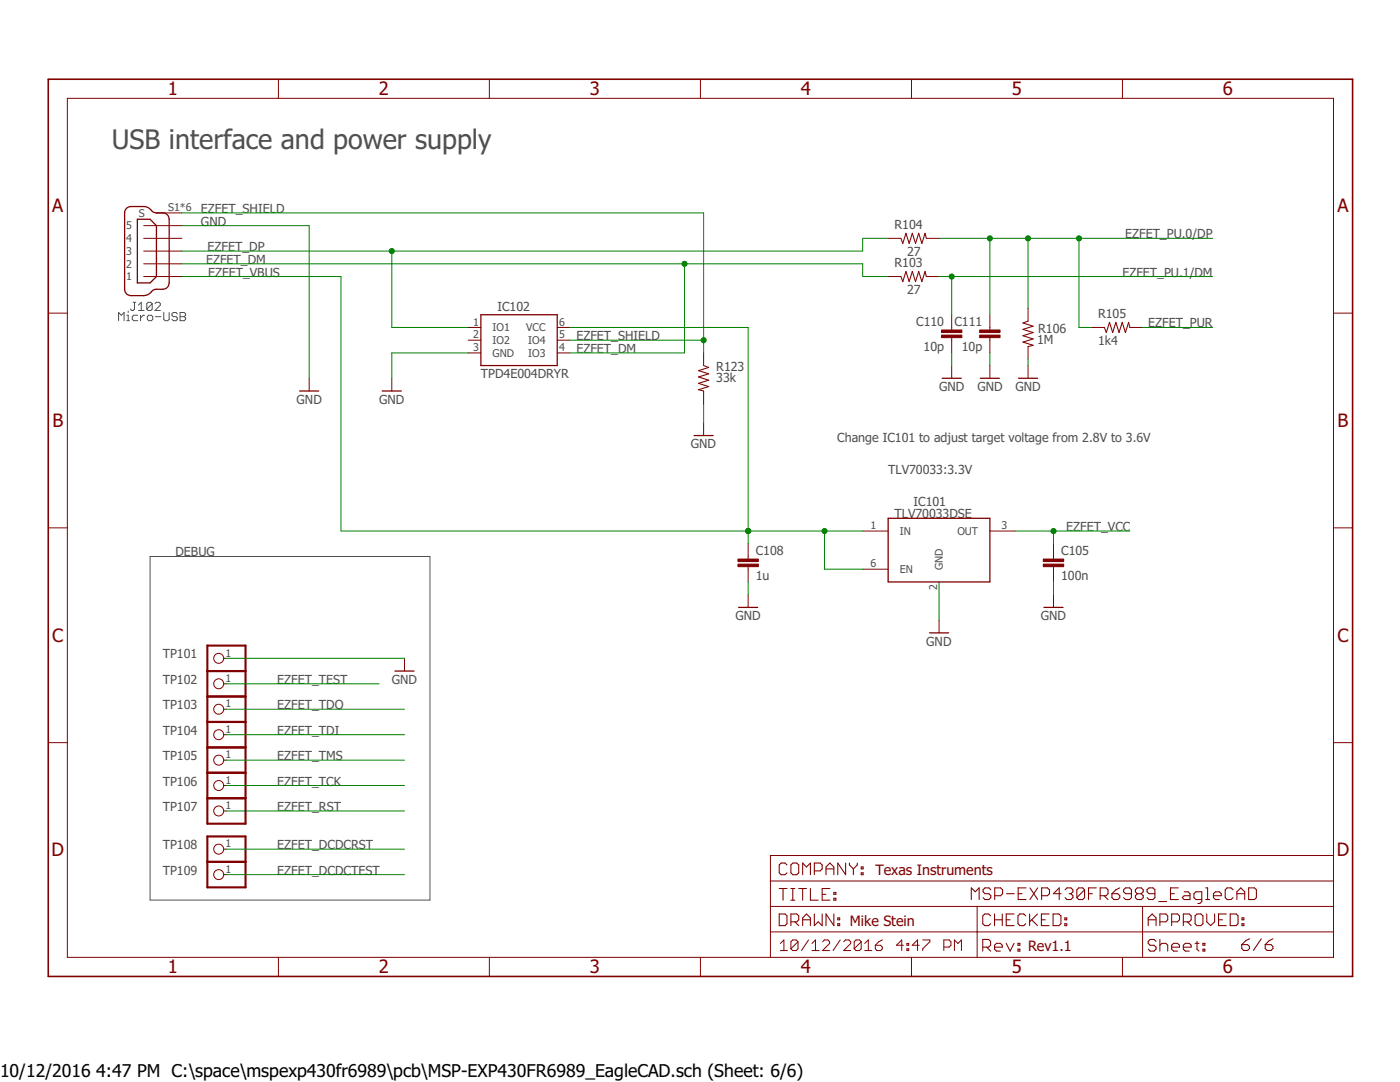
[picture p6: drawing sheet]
<svg xmlns="http://www.w3.org/2000/svg" width="279mm" height="216mm" viewBox="0 0 279 216" stroke-linecap="round" stroke-linejoin="round" font-family="sans-serif">
<g fill="none" stroke="#505050" stroke-width=".2">
<path d="M23.7 64v-1.6l.5 .5 .6-.5v1.6M25.3 62.9h.3v1.1M25.3 64h.5M25.6 62.1v.3M26.6 60.3h.5M26.8 60.3v1.4l-.2 .3h-.3l-.3-.3M27.5 62.9h-.8l-.3 .3v.5l.3 .3h.8M27.6 62h1.1M27.6 60.9l.6-.6v1.7M28 62.9v1.1M28.9 62.9h-.3l-.6 .5M29.7 62.9h.5l.3 .3v.5l-.3 .3h-.5l-.3-.3v-.5z"/>
<path d="M30.4 60.6v1.1l-.3 .3h-.5l-.3-.3M30.4 60.6l-.3-.3h-.5l-.3 .3v1.1M30.4 60.6l-1.1 1.1M30.9 60.6l.3-.3h.5l.3 .3v.3l-1.1 1.1h1.1M31 63.2h1.1M32.7 62.4v1.3l.3 .3h.5l.3-.3v-1.3M35.4 62.6l-.3-.2h-.5l-.3 .2v.3l.3 .3h.5l.3 .2v.3l-.3 .3h-.5l-.3-.3M35.9 62.4h.9l.2 .2v.3l-.2 .3 .2 .2v.3l-.2 .3h-.9zM35.9 63.2h.9M30 111h55.8v68.6h-55.8z"/>
</g>
<g fill="none" stroke="#800000" stroke-width=".2">
<path d="M13.4 19.6h252.7v171.4h-252.7zM55.6 15.8v3.8M97.7 15.8v3.8M139.8 15.8v3.8M181.9 15.8v3.8M224 15.8v3.8M28.7 55.2h7.6M28.7 47.6h7.6M28.7 52.6h7.6M28.7 50.1h7.6M28.7 45h7.6M31.2 42.5h5.1"/>
<path d="M177.2 55.2h2.6M177.2 47.6h2.6M184.9 55.2h2.5M184.9 47.6h2.5M9.6 62.5h3.8M61.7 75.5v2.5M78.2 75.5v2.5M93.4 65.3h2.6M93.4 67.9h2.6M93.4 70.4h2.6M111.2 65.3h2.5M111.2 67.9h2.5"/>
<path d="M111.2 70.4h2.5M140.4 70.4v2.5M140.4 78v2.6M189.9 62.8v3M189.9 67.4v3M189.9 72.9v2.6M197.5 62.8v3M197.5 67.4v3M197.5 72.9v2.6M205.2 61.5v2.6M205.2 69.2v2.5M205.2 72.9v2.6"/>
<path d="M217.9 65.3h2.5M225.5 65.3h2.5M266.1 62.5h3.8M140.4 84.4v2.5M9.6 105.3h3.8M149.3 108.5v3M149.3 113.1v3M149.3 118.7v2.5M172.2 106h5M172.2 113.6h5M197.5 106h5.1M210.2 108.5v3"/>
<path d="M210.2 113.1v3M210.2 118.7v2.5M266.1 105.3h3.8M44.6 136.4h.6M44.6 131.4h.6M80.7 131.4v2.5M187.4 123.7v2.6M9.6 148.2h3.8M44.6 141.5h.6M44.6 146.6h.6M44.6 151.7h.6M44.6 156.7h.6"/>
<path d="M266.1 148.2h3.8M44.6 161.8h.6M44.6 174.5h.6M44.6 169.4h.6M153.8 175.8h112.3M266.1 170.7h-112.3v20.3M55.6 191v3.8M97.7 191v3.8M139.8 191v3.8M153.8 185.9h112.3M153.8 180.9h112.3M155.7 188.3l.7-.7v2.1"/>
<path d="M155.7 189.7h1.4M159.3 187.9v1.4l-.4 .4h-.7l-.4-.4M159.3 187.9l-.4-.3h-.7l-.4 .3v1.4M159.3 187.9l-1.5 1.4M161.4 187.6l-1.4 2.1M162.1 189.7h1.4M162.1 188.3l.7-.7v2.1M164.2 187.9l.3-.3h.7l.4 .3v.4l-1.4 1.4h1.4M167.7 187.6l-1.4 2.1M168.4 187.9l.3-.3h.7l.4 .3v.4l-1.4 1.4h1.4M171.9 187.9v1.4l-.4 .4h-.7l-.3-.4M171.9 187.9l-.4-.3h-.7l-.3 .3v1.4"/>
<path d="M171.9 187.9l-1.4 1.4M172.6 189.7h1.4M172.6 188.3l.7-.7v2.1M174.7 188.6h1l.4 .4v.3l-.4 .4h-.7l-.3-.4zM176.1 187.6l-.7 .3-.7 .7M180.3 188.6h-1.4l1.1-1v2.1M181 189.3h.4v.4h-.4zM181 188.3h.4v.3h-.4zM181.9 191v3.8M183.5 188.6h-1.4l1-1v2.1M184.1 187.6h1.5v.3l-1.5 1.4v.4M188.4 189h1l.4-.4v-.7l-.4-.3h-1v2.1"/>
<path d="M190.5 189.7v-2.1l.7 .7 .7-.7v2.1M195 180.9v10.1M224 191v3.8M228 180.9v10.1"/>
<circle cx="43.6" cy="131.4" r=".99"/>
<circle cx="43.6" cy="136.4" r=".99"/>
<circle cx="43.6" cy="156.7" r=".99"/>
<circle cx="43.6" cy="151.7" r=".99"/>
<circle cx="43.6" cy="146.6" r=".99"/>
<circle cx="43.6" cy="141.5" r=".99"/>
<circle cx="43.6" cy="161.8" r=".99"/>
<circle cx="43.6" cy="169.4" r=".99"/>
<circle cx="43.6" cy="174.5" r=".99"/>
</g>
<g fill="#800000" stroke="#800000" stroke-width=".2">
<path d="M147.3 112.6h4v.5h-4z"/>
<path d="M147.3 111.5h4v.6h-4z"/>
<path d="M187.9 66.9h4.1v.5h-4.1z"/>
<path d="M187.9 65.8h4.1v.6h-4.1z"/>
<path d="M195.5 66.9h4.1v.5h-4.1z"/>
<path d="M195.5 65.8h4.1v.6h-4.1z"/>
<path d="M208.2 112.6h4.1v.5h-4.1z"/>
<path d="M208.2 111.5h4.1v.6h-4.1z"/>
</g>
<g fill="none" stroke="#800000" stroke-width=".25">
<path d="M25.1 41.7l.8-.5h3.1l.7 .3 .7 .7a2.59 2.59 0 0 0 2.1 .3l.5 .1 .5 .3 .3 .9v12.7l-.2 .5-.3 .4a2.64 2.64 0 0 1-2.1 .3l-.6 .1-1.2 1.1-.7 .1-2.8-.1-.6-.2-.4-.7v-15.5zM27.4 43.8h2.6l1.2 1.2v10.2l-1.2 1.3h-2.6zM59.8 78h3.8M76.3 78h3.8M96 62.8h15.2v10.1h-15.2zM188 75.5h3.8M195.6 75.5h3.9M203.3 75.5h3.8M138.5 86.9h3.8M177.2 103.4h20.3v12.7h-20.3zM78.8 133.9h3.8M147.4 121.2h3.8"/>
<path d="M185.5 126.3h3.8M208.3 121.2h3.9"/>
</g>
<g fill="none" stroke="#800000" stroke-width=".21">
<path d="M179.8 55.2l.4 1 .6-2 .6 2 .7-2 .6 2 .6-2 .7 2 .6-2 .3 1M179.8 47.6l.4 1 .6-2.1 .6 2.1 .7-2.1 .6 2.1 .6-2.1 .7 2.1 .6-2.1 .3 1.1M140.4 72.9l1 .4-2 .7 2 .6-2 .6 2 .7-2 .6 2 .6-2 .7 1 .2M205.2 64.1l-1 .4 2 .6-2 .6 2 .7-2 .6 2 .6-2 .7 2 .6-1 .3M220.4 65.3l.4 1.1 .6-2.1 .7 2.1 .6-2.1 .6 2.1 .7-2.1 .6 2.1 .6-2.1 .3 1M155.5 177.3h1.6M156.3 177.3v2.3M157.1 172.6l-.4-.4h-.8l-.4 .4v1.6l.4 .3h.8l.4-.3M157.8 177.3h.8M157.8 179.6h.8M158.2 172.2h.8l.4 .4v1.6l-.4 .3h-.8l-.4-.3v-1.6zM158.2 177.3v2.3"/>
<path d="M159.4 177.3h1.6M160.2 174.5v-2.3l.8 .8 .7-.8v2.3M160.2 177.3v2.3M161.7 177.3v2.3h1.6M162.5 173.8h1.2l.4-.4v-.8l-.4-.4h-1.2v2.3M164.1 178.5h.7M164.8 174.5v-1.5l.8-.8 .8 .8v1.5M164.8 173.4h1.6M165.6 177.3h-1.5v2.3h1.5M166.4 178.1h.4v.4h-.4zM166.4 179.2h.4v.4h-.4zM168.8 172.2v2.3l-1.6-2.3v2.3"/>
<path d="M169.5 172.2v.4l.8 .8M170.3 173.4v1.1M171.1 172.2v.4l-.8 .8M171.9 174.2h.4v.3h-.4zM171.9 173h.4v.4h-.4zM193.8 179.5v-2.3l.8 .7 .8-.7v2.3M197.7 177.5l-.3-.3h-.8l-.4 .3v.4l.4 .4h.8l.3 .4v.4l-.3 .4h-.8l-.4-.4M198.5 178.7h1.2l.4-.4v-.8l-.4-.3h-1.2v2.3M200.9 178.3h1.5M203.2 178.3h.8M204.8 177.2h-1.6v2.3h1.6M205.5 177.2l1.6 2.3"/>
<path d="M207.1 177.2l-1.6 2.3M207.9 178.7h1.1l.4-.4v-.8l-.4-.3h-1.1v2.3M211.8 178.3h-1.6l1.2-1.1v2.3M212.6 177.5l.3-.3h.8l.4 .3v.4l-.4 .4M213.3 178.3h.4M213.7 178.3l.4 .4v.4l-.4 .4h-.8l-.3-.4M216.5 177.5l-.4-.3h-.8l-.4 .3v1.6M216.5 177.5v1.6l-.4 .4h-.8l-.4-.4M216.5 177.5l-1.6 1.6M217.2 178.3h.8M218.8 177.2h-1.6v2.3M219.6 178.7h1.1l.4-.4v-.8l-.4-.3h-1.1v2.3"/>
<path d="M220.3 178.7l.8 .8M221.9 178.3h1.2l.4 .4v.4l-.4 .4h-.8l-.4-.4zM223.5 177.2l-.8 .3-.8 .8M225.8 178.3h-1.2l-.4-.4v-.4l.4-.3h.8l.4 .3v1.6l-.4 .4h-.8l-.4-.4M227 178.3l-.4-.4v-.4l.4-.3h.8l.4 .3v.4l-.4 .4M227 178.3h.8M227 178.3l-.4 .4v.4l.4 .4h.8l.4-.4v-.4l-.4-.4M230.5 178.3h-1.2l-.4-.4v-.4l.4-.3h.8l.4 .3v1.6l-.4 .4h-.8l-.4-.4M231.3 179.9h1.5M233.6 178.3h.8M235.2 177.2h-1.6v2.3h1.6M236.3 177.9h.8l.4 .4v1.2h-1.2l-.4-.4 .4-.4h1.2"/>
<path d="M239.8 179.5h-1.1l-.4-.4v-.8l.4-.4h1.1v2l-.3 .4h-.4M240.6 177.2h.4v2.3M240.6 179.5h.8M242.2 178.7h1.5v-.4l-.3-.4h-.8l-.4 .4v.8l.4 .4h.8M246.1 177.5l-.4-.3h-.8l-.4 .3v1.6l.4 .4h.8l.4-.4M246.8 178.3h1.6M246.8 179.5v-1.6l.8-.7 .8 .7v1.6M249.2 177.2h1.2l.3 .3v1.6l-.3 .4h-1.2zM155.5 182.4h1.2l.4 .4v1.5l-.4 .4h-1.2zM157.8 183.9h1.2l.4-.4v-.7l-.4-.4h-1.2v2.3M158.6 183.9l.8 .8M160.2 184.7v-1.5l.8-.8 .7 .8v1.5"/>
<path d="M160.2 183.5h1.5M162.5 182.4v2.3l.8-.8 .8 .8v-2.3M166.4 182.4v2.3l-1.6-2.3v2.3M167.2 184.3h.4v.4h-.4zM167.2 183.2h.4v.3h-.4zM196.1 189h1.2l.4-.4v-.8l-.4-.3h-1.2v2.3M196.9 189l.8 .8M197.7 182.8l-.4-.4h-.8l-.4 .4v1.5l.4 .4h.8l.4-.4M198.5 189h1.5v-.4l-.4-.4h-.7l-.4 .4v.8l.4 .4h.7M198.5 182.4v2.3M198.5 183.5h1.5M200 182.4v2.3"/>
<path d="M200.8 188.2l.8 1.6 .8-1.6M200.8 183.5h.8M202.4 182.4h-1.6v2.3h1.6M203.2 188.2h.3v.4h-.3zM203.2 189.4h.3v.4h-.3zM204.7 182.8l-.4-.4h-.8l-.3 .4v1.5l.3 .4h.8l.4-.4M205.5 182.4v2.3M205.9 183.5l1.2 1.2M207.1 182.4l-1.6 1.5M207.8 183.5h.8M209.4 182.4h-1.6v2.3h1.6M210.2 182.4h1.1l.4 .4v1.5l-.4 .4h-1.1z"/>
<path d="M212.5 184.3h.4v.4h-.4zM212.5 183.2h.4v.3h-.4zM229.2 184.7v-1.5l.7-.8 .8 .8v1.5M229.2 183.5h1.5M230.7 187.8l-.4-.3h-.8l-.3 .3v.4l.3 .4h.8l.4 .4v.4l-.4 .4h-.8l-.3-.4M231.5 183.9h1.2l.3-.4v-.7l-.3-.4h-1.2v2.3M231.5 187.5v2.3M231.5 188.6l.4-.4h.8l.3 .4v1.2M233.8 189h1.6v-.4l-.4-.4h-.8l-.4 .4v.8l.4 .4h.8M233.8 183.9h1.2l.4-.4v-.7l-.4-.4h-1.2v2.3M236.2 189h1.5v-.4l-.4-.4h-.7l-.4 .4v.8l.4 .4h.7M236.2 183.9h1.1l.4-.4v-.7l-.4-.4h-1.1v2.3"/>
<path d="M236.9 183.9l.8 .8M238.5 188.2h.8M238.5 182.8l.4-.4h.8l.4 .4v1.5l-.4 .4h-.8l-.4-.4zM238.9 187.8v1.6l.4 .4M240.1 188.2h.4v.4h-.4zM240.1 189.4h.4v.4h-.4zM240.8 182.4v1.5l.8 .8 .8-.8v-1.5M243.2 183.5h.8M244.7 182.4h-1.5v2.3h1.5M245.5 182.4h1.2l.4 .4v1.5l-.4 .4h-1.2zM247.8 188.5h1.2l.4 .4v.4l-.4 .4h-.8l-.4-.4zM247.9 184.3h.3v.4h-.3z"/>
<path d="M247.9 183.2h.3v.3h-.3zM249.4 187.3l-.8 .4-.8 .8M251.7 187.3l-1.6 2.4M252.5 188.5h1.2l.3 .4v.4l-.3 .4h-.8l-.4-.4zM254 187.3l-.7 .4-.8 .8"/>
</g>
<path d="M41.4 133.9h7.6M41.4 128.8h7.6v35.6h-7.6zM41.4 139h7.6M41.4 159.3h7.6M41.4 144.1h7.6M41.4 149.1h7.6M41.4 154.2h7.6M41.4 166.9h7.6v10.2h-7.6zM41.4 172h7.6" fill="none" stroke="#800000" stroke-width=".42"/>
<path d="M9.6 15.8h260.3v179h-260.3z" fill="none" stroke="#800000" stroke-width=".32"/>
<g fill="none" stroke="#008000" stroke-width=".2">
<path d="M36.3 45h25.4v30.5M36.3 42.5h104.1v27.9M36.3 55.2h31.8v50.8h104.1M36.3 52.6h135.9v2.6h5M78.2 50.1v15.2h15.2M136.6 52.6v17.8h-22.9M177.2 47.6h-5v2.5h-135.9M187.4 55.2h54.6M187.4 47.6h54.6M189.9 55.2v7.6M197.5 47.6v15.2M205.2 47.6v13.9"/>
<path d="M215.3 47.6v17.7h2.6M93.4 70.4h-15.2v5.1M113.7 65.3h35.6v43.2M113.7 67.9h26.7M189.9 70.4v2.5M197.5 70.4v2.5M205.2 71.7v1.2M228 65.3h14M140.4 80.6v3.8M149.3 116.1v2.6M164.5 106v7.6h7.7M187.4 116.1v7.6"/>
<path d="M202.6 106h22.9M210.2 106v2.5M210.2 116.1v2.6M45.2 131.4h35.5M45.2 136.4h30.4M45.2 156.7h35.5M45.2 151.7h35.5M45.2 146.6h35.5M45.2 141.5h35.5M45.2 161.8h35.5M45.2 174.5h35.5M45.2 169.4h35.5"/>
</g>
<g fill="#008000" stroke="#008000" stroke-width=".2">
<circle cx="149.3" cy="106" r=".51"/>
<circle cx="164.5" cy="106" r=".51"/>
<circle cx="78.2" cy="50.1" r=".51"/>
<circle cx="136.6" cy="52.6" r=".51"/>
<circle cx="140.4" cy="67.9" r=".51"/>
<circle cx="197.5" cy="47.6" r=".51"/>
<circle cx="215.3" cy="47.6" r=".51"/>
<circle cx="205.2" cy="47.6" r=".51"/>
<circle cx="189.9" cy="55.2" r=".51"/>
<circle cx="210.2" cy="106" r=".51"/>
</g>
<text font-size="5.4" fill="#505050" x="22.3" y="29.8">USB interface and power supply</text>
<g font-size="3.7" fill="#800000">
<text x="33.5" y="19">1</text>
<text x="75.6" y="19">2</text>
<text x="117.7" y="19">3</text>
<text x="159.8" y="19">4</text>
<text x="202" y="19">5</text>
<text x="244.1" y="19">6</text>
<text x="10.4" y="42.3">A</text>
<text x="266.9" y="42.3">A</text>
<text x="10.5" y="85.2">B</text>
<text x="267" y="85.2">B</text>
<text x="10.4" y="128">C</text>
<text x="266.9" y="128">C</text>
<text x="10.3" y="170.9">D</text>
<text x="266.8" y="170.9">D</text>
<text x="33.5" y="194.2">1</text>
<text x="75.6" y="194.2">2</text>
<text x="117.7" y="194.2">3</text>
<text x="159.8" y="194.2">4</text>
<text x="202" y="194.2">5</text>
<text x="244.1" y="194.2">6</text>
</g>
<g font-size="3.5">
<text x="0" y="214.9">10/12/2016</text>
<text x="19.2" y="214.9">4:47 PM C:\space\mspexp430fr6989\pcb\MSP-EXP430FR6989_EagleCAD.sch (Sheet: 6/6)</text>
</g>
<g font-size="2.9" fill="#800000">
<text x="174.7" y="174.5">Texas Instruments</text>
<text x="169.6" y="184.7">Mike Stein</text>
<text x="205.2" y="189.8">Rev1.1</text>
</g>
<g font-size="2.5" fill="#505050">
<text x="40.1" y="45">GND</text>
<text x="40.1" y="42.5">EZFET_SHIELD</text>
<text x="178.5" y="45.8">R104</text>
<text x="224.5" y="47.6">EZFET_PU.0/DP</text>
<text x="41.1" y="52.6">EZFET_DM</text>
<text x="41.4" y="50.1">EZFET_DP</text>
<text x="178.5" y="53.4">R103</text>
<text x="181.1" y="51.1">27</text>
<text x="41.5" y="55.2">EZFET_VBUS</text>
<text x="181.1" y="58.7">27</text>
<text x="224" y="55.2">EZFET_PU.1/DM</text>
<text x="99.3" y="62">IC102</text>
<text x="182.8" y="65">C110</text>
<text x="190.5" y="65">C111</text>
<text x="219.1" y="63.5">R105</text>
<text x="229.1" y="65.3">EZFET_PUR</text>
<text x="115" y="70.4">EZFET_DM</text>
<text x="115" y="67.9">EZFET_SHIELD</text>
<text x="184.3" y="70">10p</text>
<text x="191.9" y="70">10p</text>
<text x="207" y="68.6">1M</text>
<text x="207.2" y="66.4">R106</text>
<text x="219.1" y="68.9">1k4</text>
<text x="96" y="75.5">TPD4E004DRYR</text>
<text x="143" y="76.3">33k</text>
<text x="143" y="74">R123</text>
<text x="59.2" y="80.6">GND</text>
<text x="75.7" y="80.6">GND</text>
<text x="187.4" y="78">GND</text>
<text x="195.1" y="78">GND</text>
<text x="202.7" y="78">GND</text>
<text x="137.9" y="89.5">GND</text>
<text x="167.1" y="88.2">Change IC101 to adjust target voltage from 2.8V to 3.6V</text>
<text x="177.2" y="94.5">TLV70033:3.3V</text>
<text x="182.3" y="100.9">IC101</text>
<text x="178.5" y="103.4">TLV70033DSE</text>
<text x="212.8" y="106">EZFET_VCC</text>
<text x="35" y="111">DEBUG</text>
<text x="150.8" y="110.7">C108</text>
<text x="211.8" y="110.7">C105</text>
<text x="150.8" y="115.7">1u</text>
<text x="211.8" y="115.7">100n</text>
<text x="146.8" y="123.7">GND</text>
<text x="207.7" y="123.7">GND</text>
<text x="32.5" y="131.4">TP101</text>
<text x="184.9" y="128.8">GND</text>
<text x="32.5" y="136.4">TP102</text>
<text x="55.3" y="136.4">EZFET_TEST</text>
<text x="78.2" y="136.4">GND</text>
<text x="32.5" y="141.5">TP103</text>
<text x="55.3" y="141.5">EZFET_TDO</text>
<text x="32.5" y="146.6">TP104</text>
<text x="55.3" y="146.6">EZFET_TDI</text>
<text x="32.5" y="151.7">TP105</text>
<text x="55.3" y="151.7">EZFET_TMS</text>
<text x="32.5" y="161.8">TP107</text>
<text x="32.5" y="156.7">TP106</text>
<text x="55.3" y="161.8">EZFET_RST</text>
<text x="55.3" y="156.7">EZFET_TCK</text>
<text x="32.5" y="169.4">TP108</text>
<text x="55.3" y="169.4">EZFET_DCDCRST</text>
<text x="32.5" y="174.5">TP109</text>
<text x="55.3" y="174.5">EZFET_DCDCTEST</text>
</g>
<g font-size="2.1" fill="#505050">
<text x="25.2" y="45.8">5</text>
<text x="27.7" y="43.2">S</text>
<text x="33.6" y="42.1">S1*6</text>
<text x="25.2" y="53.4">2</text>
<text x="25.2" y="50.9">3</text>
<text x="25.2" y="48.3">4</text>
<text x="25.2" y="55.9">1</text>
<text x="94.5" y="65">1</text>
<text x="111.6" y="65">6</text>
<text x="94.5" y="67.5">2</text>
<text x="94.5" y="70.1">3</text>
<text x="98.3" y="66.1">IO1</text>
<text x="98.3" y="68.6">IO2</text>
<text x="98.3" y="71.2">GND</text>
<text x="105" y="66.1">VCC</text>
<text x="105.4" y="71.2">IO3</text>
<text x="105.4" y="68.6">IO4</text>
<text x="111.6" y="70.1">4</text>
<text x="111.6" y="67.5">5</text>
<text x="173.7" y="105.6">1</text>
<text x="179.6" y="106.7">IN</text>
<text x="191.1" y="106.7">OUT</text>
<text x="199.9" y="105.6">3</text>
<text x="173.7" y="113.2">6</text>
<text x="188.2" y="113.8" transform="rotate(-90 188.2 113.8)">GND</text>
<text x="179.6" y="114.3">EN</text>
<text x="187" y="117.6" transform="rotate(-90 187 117.6)">2</text>
<text x="45" y="131">1</text>
<text x="45" y="136.1">1</text>
<text x="45" y="141.2">1</text>
<text x="45" y="146.2">1</text>
<text x="45" y="151.3">1</text>
<text x="45" y="161.5">1</text>
<text x="45" y="156.4">1</text>
<text x="45" y="169.1">1</text>
<text x="45" y="174.2">1</text>
</g>
</svg>
